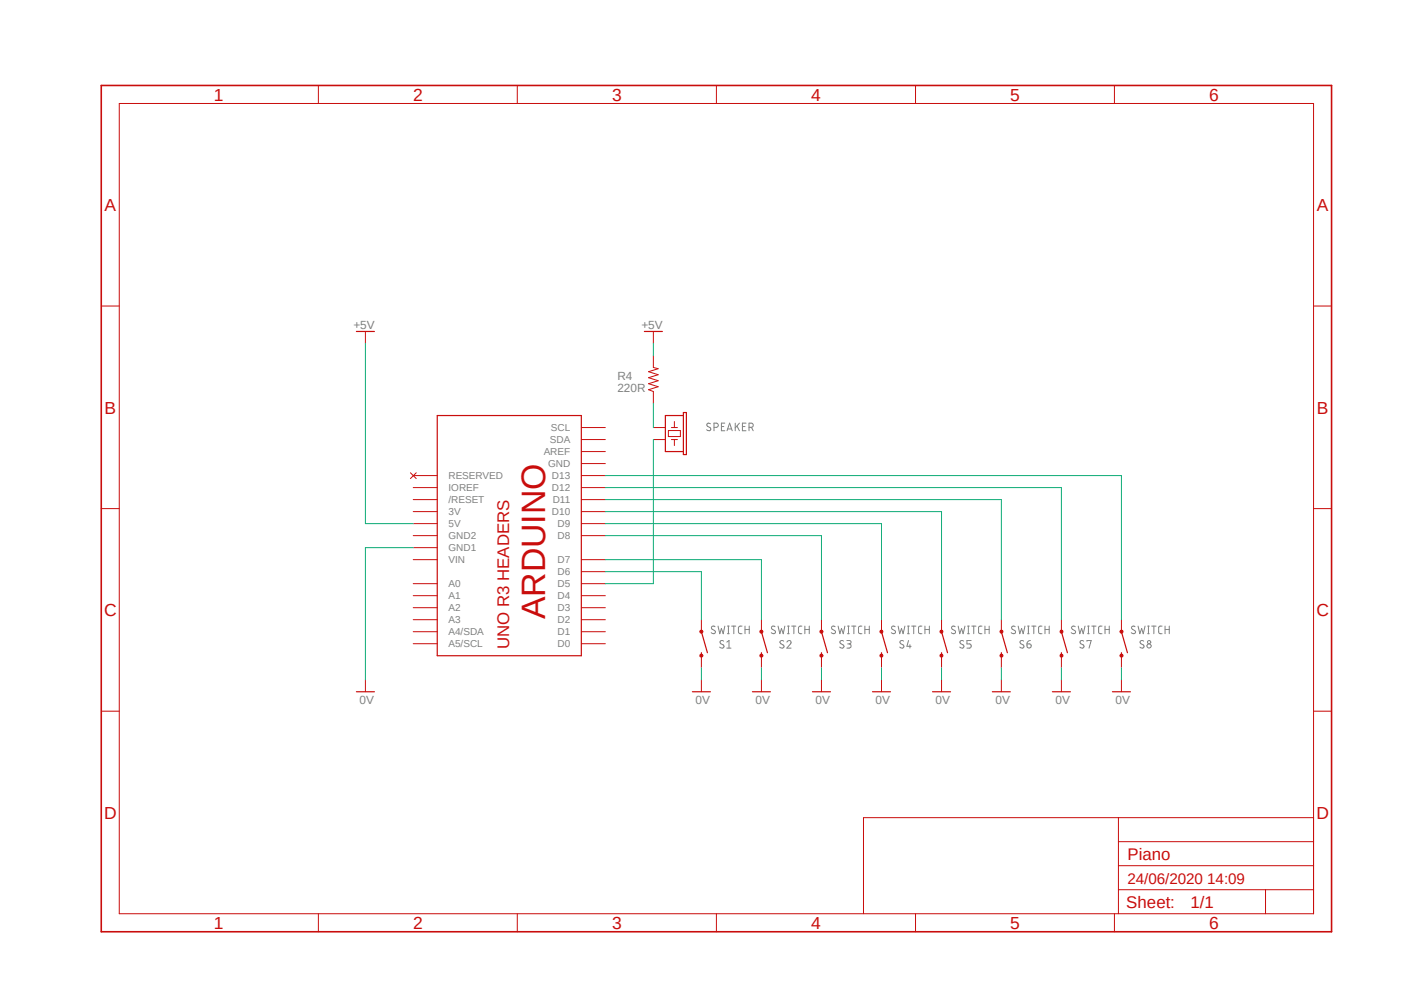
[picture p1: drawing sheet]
<svg xmlns="http://www.w3.org/2000/svg" width="297mm" height="210mm" viewBox="0 0 297 210" stroke-linecap="round" stroke-linejoin="round" font-family="sans-serif">
<path d="M20.9 17.7l261.2 179.9M282.1 17.7l-261.2 179.9" fill="none" stroke="#fff" stroke-width=".21"/>
<g fill="none" stroke="#808080" stroke-width=".21">
<path d="M150.3 89.6l-.6-.1a.38 .38 0 0 0 0 .7l.5 .2a.37 .37 0 0 1 .2 .4 .37 .37 0 0 1-.4 .3l-.5-.2M151 90.4h.5a.45 .45 0 0 0 .4-.4 .45 .45 0 0 0-.2-.5h-.7v1.6M152.6 90.2h.5M153.3 89.5h-.7v1.6h.7M153.8 91.1l.5-1.6 .6 1.6M153.9 90.7h.9M155.5 89.5v1.6M155.9 90.1l.5 1M156.4 89.5l-.9 1M157.1 90.2h.5M157.8 89.5h-.7v1.6h.7M158.5 90.4h.4a.45 .45 0 0 0 .4-.5 .45 .45 0 0 0-.4-.4h-.4v1.6"/>
<path d="M159 90.4l.3 .7M151.3 132.5l-.2-.1a.4 .4 0 0 0-.5 .2 .4 .4 0 0 0 .1 .5l.5 .2a.37 .37 0 0 1 .1 .4 .37 .37 0 0 1-.3 .3l-.5-.2M151.9 132.4l.4 1.6 .3-1.1 .4 1.1 .3-1.6M153.1 135.6l-.2-.1a.39 .39 0 0 0-.5 .1 .39 .39 0 0 0 .1 .5l.5 .3a.37 .37 0 0 1 .1 .4 .37 .37 0 0 1-.3 .3l-.6-.2M153.8 135.8l.4-.3v1.6M153.8 137.1h.8M153.9 134h.4M153.9 132.4h.4M154.1 132.4v1.6M154.8 132.4h.9M155.2 132.4v1.6M157 132.4l-.6 .1-.2 .3 .1 1.1 .7 .1"/>
<path d="M157.6 132.4v1.6M157.6 133.1h.9M158.5 132.4v1.6M164 132.5l-.5-.1a.34 .34 0 0 0-.3 .5l.7 .4a.37 .37 0 0 1 .1 .4 .37 .37 0 0 1-.3 .3l-.5-.2M164.6 132.4l.4 1.6 .3-1.1 .4 1.1 .3-1.6M165.8 135.6l-.4-.1a.34 .34 0 0 0-.3 .5l.7 .5v.4a.6 .6 0 0 1-.9 0M166.5 135.8a.45 .45 0 0 1 .6-.3 .45 .45 0 0 1 .1 .7l-.7 .9h.8M166.6 134h.4M166.6 132.4h.4M166.8 132.4v1.6M167.5 132.4h.9M167.9 132.4v1.6"/>
<path d="M169.6 132.4l-.5 .1-.2 .3 .1 1.1 .6 .1M170.3 133.1h.9M170.3 132.4v1.6M171.2 132.4v1.6M176.7 132.5l-.3-.1a.39 .39 0 0 0-.5 .2 .39 .39 0 0 0 .2 .5l.5 .2a.37 .37 0 0 1 .1 .4 .37 .37 0 0 1-.3 .3l-.5-.2M177.3 132.4l.4 1.6 .3-1.1 .4 1.1 .3-1.6M178.4 135.6l-.5-.1-.2 .3 .2 .3 .6 .4v.4a.55 .55 0 0 1-.9 0M179.2 135.5h.5a.36 .36 0 0 1 .3 .3 .36 .36 0 0 1-.3 .4h-.4M179.3 134h.4M179.3 132.4h.4M179.5 132.4v1.6M179.6 136.2h.2a.46 .46 0 0 1 .2 .5 .46 .46 0 0 1-.4 .4h-.4"/>
<path d="M180.2 132.4h.9M180.6 132.4v1.6M182.3 132.4l-.5 .1-.2 .3 .1 1.1 .6 .1M183 133.1h.9M183 132.4v1.6M183.9 132.4v1.6M189.4 132.5l-.3-.1a.39 .39 0 0 0-.5 .2 .39 .39 0 0 0 .2 .5l.5 .2a.37 .37 0 0 1 .1 .5 .37 .37 0 0 1-.3 .2l-.5-.2M190 132.4l.3 1.6 .4-1.1 .4 1.1 .3-1.6M191.1 135.6l-.1-.1a.4 .4 0 0 0-.6 .1 .4 .4 0 0 0 .1 .5l.6 .3a.37 .37 0 0 1 .1 .4 .37 .37 0 0 1-.3 .3l-.6-.2M192 134h.4M192 132.4h.4M192.2 132.4v1.6"/>
<path d="M192.2 135.5l-.3 1.2h.8M192.5 136.4v.7M192.9 132.4h.9M193.3 132.4v1.6M195 132.4l-.5 .1-.2 .3 .1 1.1 .6 .1M195.7 133.1h.9M195.7 132.4v1.6M196.6 132.4v1.6M202.1 132.5l-.3-.1a.39 .39 0 0 0-.5 .2 .39 .39 0 0 0 .2 .5l.5 .2a.37 .37 0 0 1 .1 .5 .37 .37 0 0 1-.3 .2l-.5-.2M202.7 132.4l.3 1.6 .4-1.1 .4 1.1 .3-1.6M203.8 135.6l-.1-.1a.4 .4 0 0 0-.6 .1 .4 .4 0 0 0 .1 .5l.6 .3a.37 .37 0 0 1 .1 .4 .37 .37 0 0 1-.3 .3l-.6-.2M204.7 134h.4"/>
<path d="M204.7 132.4h.4M204.9 132.4v1.6M205.4 135.5h-.8v.7h.7l.1 .3a.4 .4 0 0 1-.3 .6h-.5M205.6 132.4h.9M206 132.4v1.6M207.7 132.4l-.5 .1-.2 .3 .1 1.1 .6 .1M208.4 133.1h.9M208.4 132.4v1.6M209.3 132.4v1.6M214.8 132.5l-.3-.1a.39 .39 0 0 0-.5 .2 .39 .39 0 0 0 .2 .5l.5 .2a.37 .37 0 0 1 .1 .5 .37 .37 0 0 1-.3 .2l-.6-.2M215.4 132.4l.3 1.6 .4-1.1 .4 1.1 .3-1.6M216.5 135.6l-.1-.1a.4 .4 0 0 0-.6 .1 .4 .4 0 0 0 .1 .5l.6 .3a.37 .37 0 0 1 .1 .4 .37 .37 0 0 1-.3 .3l-.6-.2"/>
<path d="M217.3 136.2h.7a.46 .46 0 0 1-.1 .8 .46 .46 0 0 1-.6-.4zM217.4 134h.3M217.4 132.4h.3M217.6 132.4v1.6M218 135.5a.72 .72 0 0 0-.7 .7M218.3 132.4h.9M218.7 132.4v1.6M220.4 132.4l-.5 .1-.2 .3 .1 1.1 .6 .1M221.1 133.1h.9M221.1 132.4v1.6M222 132.4v1.6M227.5 132.5l-.5-.1a.34 .34 0 0 0-.3 .5l.8 .6v.4a.6 .6 0 0 1-.9-.1"/>
<path d="M228.1 132.4l.3 1.6 .4-1.1 .4 1.1 .3-1.6M229.2 135.6l-.2-.1a.39 .39 0 0 0-.5 .1 .39 .39 0 0 0 .1 .5l.6 .3a.37 .37 0 0 1 .1 .4 .37 .37 0 0 1-.3 .3l-.6-.2M230 135.6v-.1h.8l-.4 1.6M230.1 134h.3M230.1 132.4h.3M230.3 132.4v1.6M231 132.4h.9M231.4 132.4v1.6M233.1 132.4l-.5 .1-.2 .3 .1 1.1 .6 .1M233.8 133.1h.9M233.8 132.4v1.6M234.7 132.4v1.6"/>
<path d="M240.1 132.5h-.5l-.2 .3 .2 .3 .6 .4v.4a.55 .55 0 0 1-.9-.1M240.7 132.4l.4 1.6 .4-1.1 .4 1.1 .3-1.6M241.9 135.6l-.2-.1a.39 .39 0 0 0-.5 .1 .39 .39 0 0 0 .1 .5l.6 .3a.37 .37 0 0 1 .1 .4 .37 .37 0 0 1-.3 .3l-.6-.2M242.8 134h.3M242.8 132.4h.3M243 132.4v1.6M243.6 132.4h1M244.1 132.4v1.6M245.8 132.4l-.5 .1-.2 .3 .1 1.1 .6 .1M246.5 133.1h.9M246.5 132.4v1.6M247.4 132.4v1.6"/>
<circle cx="243.1" cy="136.6" r=".45"/>
<circle cx="243.1" cy="135.8" r=".35"/>
</g>
<g fill="none" stroke="#c90d0c" stroke-width=".21">
<path d="M67.4 18.1v3.8M109.4 18.1v3.8M151.6 18.1v3.8M193.7 18.1v3.8M235.8 18.1v3.8M25.2 21.9h252.7v171.4h-252.7zM21.4 64.7h3.8M77.3 70.1v2.5M277.9 64.7h3.8M86.8 100l1.3 1.2M88.1 100l-1.3 1.2M123 95.5h5.1"/>
<path d="M123 98h5.1M123 90.4h5.1M123 93h5.1M21.4 107.6h3.8M87.4 105.7h5.1M87.4 108.2h5.1M87.4 110.7h5.1M87.4 118.4h5.1M87.4 113.3h5.1M87.4 103.1h5.1M87.4 100.6h5.1M87.4 115.8h5.1"/>
<path d="M123 105.7h5.1M123 108.2h5.1M123 110.7h5.1M123 118.4h5.1M123 113.3h5.1M123 103.1h5.1M123 100.6h5.1M277.9 107.6h3.8M87.4 123.4h5.1M87.4 126h5.1M87.4 128.5h5.1M87.4 131.1h5.1"/>
<path d="M87.4 133.6h5.1M87.4 136.1h5.1M123 123.4h5.1M123 126h5.1M123 128.5h5.1M123 131.1h5.1M123 133.6h5.1M123 136.1h5.1M123 120.9h5.1M21.4 150.4h3.8M77.3 143.8v2.5M277.9 150.4h3.8"/>
<path d="M236.6 172.9v20.4M236.6 178h41.3M277.9 172.9h-95.2v20.4M67.4 193.3v3.8M109.4 193.3v3.8M151.6 193.3v3.8M193.7 193.3v3.8M235.8 193.3v3.8M236.6 188.2h41.3M236.6 183.1h41.3M267.7 188.2v5.1"/>
</g>
<path d="M21.4 18.1h260.3v179h-260.3z" fill="none" stroke="#c90d0c" stroke-width=".34"/>
<path d="M75.4 70.1h3.8M92.5 87.9h30.5v50.8h-30.5zM148.4 138v.7M148.4 133.6l1.2 4.4M75.4 146.3h3.8" fill="none" stroke="#c90d0c" stroke-width=".25"/>
<path d="M148.1 133.4h.5l.1 .2-.1 .2-.2 .1-.3-.1z" fill-rule="evenodd" fill="#c90d0c"/>
<path d="M148.1 133.4h.5l.1 .2-.1 .2-.2 .1-.3-.1z" fill="none" stroke="#c90d0c" stroke-width=".21"/>
<path d="M148.1 138.4h.5l.1 .3-.1 .2h-.5z" fill-rule="evenodd" fill="#c90d0c"/>
<g fill="none" stroke="#c90d0c" stroke-width=".21">
<path d="M138.2 70.1v2.5M138.2 75.2v2.5l1 .3-2 .6 2 .6-2 .7 2 .6-2 .7 2 .6-2 .6 1 .4v2.5M138.2 90.4h2.6M138.2 93h2.6M141.4 91.1h2.5v1.2h-2.5zM142 90.4h1.3M142 93h1.3M142.7 89.2v1.2M142.7 93v1.2M148.1 138.4h.5l.1 .3-.1 .2h-.5zM148.4 131.1v2.5M148.4 138.7v2.5"/>
<path d="M148.4 143.8v2.5"/>
</g>
<path d="M136.3 70.1h3.8M144.6 87.9h-3.8v7.6h3.8M144.6 87.2h.6v8.9h-.6zM161.1 138v.7M161.1 133.6l1.2 4.4M146.5 146.3h3.8" fill="none" stroke="#c90d0c" stroke-width=".25"/>
<path d="M160.8 133.4h.5l.1 .2-.1 .2-.2 .1-.3-.1z" fill-rule="evenodd" fill="#c90d0c"/>
<path d="M160.8 133.4h.5l.1 .2-.1 .2-.2 .1-.3-.1z" fill="none" stroke="#c90d0c" stroke-width=".21"/>
<path d="M160.8 138.4h.5l.1 .3-.1 .2h-.5z" fill-rule="evenodd" fill="#c90d0c"/>
<path d="M160.8 138.4h.5l.1 .3-.1 .2h-.5zM161.1 131.1v2.5M161.1 138.7v2.5M161.1 143.8v2.5" fill="none" stroke="#c90d0c" stroke-width=".21"/>
<path d="M173.8 138v.7M173.8 133.6l1.2 4.4M159.2 146.3h3.8" fill="none" stroke="#c90d0c" stroke-width=".25"/>
<path d="M173.5 133.4h.5l.1 .2-.1 .2-.2 .1-.3-.1z" fill-rule="evenodd" fill="#c90d0c"/>
<path d="M173.5 133.4h.5l.1 .2-.1 .2-.2 .1-.3-.1z" fill="none" stroke="#c90d0c" stroke-width=".21"/>
<path d="M173.5 138.4h.5l.1 .3-.1 .2h-.5z" fill-rule="evenodd" fill="#c90d0c"/>
<path d="M173.5 138.4h.5l.1 .3-.1 .2h-.5zM173.8 131.1v2.5M173.8 138.7v2.5M173.8 143.8v2.5" fill="none" stroke="#c90d0c" stroke-width=".21"/>
<path d="M186.5 138v.7M186.5 133.6l1.2 4.4M171.9 146.3h3.8" fill="none" stroke="#c90d0c" stroke-width=".25"/>
<path d="M186.2 133.4h.5v.4l-.2 .1-.3-.1z" fill-rule="evenodd" fill="#c90d0c"/>
<path d="M186.2 133.4h.5v.4l-.2 .1-.3-.1z" fill="none" stroke="#c90d0c" stroke-width=".21"/>
<path d="M186.2 138.4h.5v.5h-.5z" fill-rule="evenodd" fill="#c90d0c"/>
<path d="M186.2 138.4h.5v.5h-.5zM186.5 131.1v2.5M186.5 138.7v2.5M186.5 143.8v2.5" fill="none" stroke="#c90d0c" stroke-width=".21"/>
<path d="M199.2 138v.7M199.2 133.6l1.2 4.4M184.6 146.3h3.8" fill="none" stroke="#c90d0c" stroke-width=".25"/>
<path d="M198.9 133.4h.5v.4l-.2 .1-.3-.1z" fill-rule="evenodd" fill="#c90d0c"/>
<path d="M198.9 133.4h.5v.4l-.2 .1-.3-.1z" fill="none" stroke="#c90d0c" stroke-width=".21"/>
<path d="M198.9 138.4h.5v.5h-.5z" fill-rule="evenodd" fill="#c90d0c"/>
<path d="M198.9 138.4h.5v.5h-.5zM199.2 131.1v2.5M199.2 138.7v2.5M199.2 143.8v2.5" fill="none" stroke="#c90d0c" stroke-width=".21"/>
<path d="M211.8 138v.7M211.8 133.6l1.3 4.4M197.3 146.3h3.8" fill="none" stroke="#c90d0c" stroke-width=".25"/>
<path d="M211.6 133.4h.5v.4l-.3 .1-.2-.1z" fill-rule="evenodd" fill="#c90d0c"/>
<path d="M211.6 133.4h.5v.4l-.3 .1-.2-.1z" fill="none" stroke="#c90d0c" stroke-width=".21"/>
<path d="M211.6 138.4h.5v.5h-.5z" fill-rule="evenodd" fill="#c90d0c"/>
<path d="M211.6 138.4h.5v.5h-.5zM211.8 131.1v2.5M211.8 138.7v2.5M211.8 143.8v2.5" fill="none" stroke="#c90d0c" stroke-width=".21"/>
<path d="M224.5 138v.7M224.5 133.6l1.3 4.4M209.9 146.3h3.8" fill="none" stroke="#c90d0c" stroke-width=".25"/>
<path d="M224.3 133.4h.5v.4l-.3 .1-.2-.1z" fill-rule="evenodd" fill="#c90d0c"/>
<path d="M224.3 133.4h.5v.4l-.3 .1-.2-.1z" fill="none" stroke="#c90d0c" stroke-width=".21"/>
<path d="M224.3 138.4h.5v.5h-.5z" fill-rule="evenodd" fill="#c90d0c"/>
<path d="M224.3 138.4h.5v.5h-.5zM224.5 131.1v2.5M224.5 138.7v2.5M224.5 143.8v2.5" fill="none" stroke="#c90d0c" stroke-width=".21"/>
<path d="M237.2 138v.7M237.2 133.6l1.3 4.4M222.6 146.3h3.8" fill="none" stroke="#c90d0c" stroke-width=".25"/>
<path d="M237 133.4h.5v.4l-.3 .1-.2-.1-.1-.2z" fill-rule="evenodd" fill="#c90d0c"/>
<path d="M237 133.4h.5v.4l-.3 .1-.2-.1-.1-.2z" fill="none" stroke="#c90d0c" stroke-width=".21"/>
<path d="M237 138.4h.5v.5h-.5l-.1-.2z" fill-rule="evenodd" fill="#c90d0c"/>
<path d="M237 138.4h.5v.5h-.5l-.1-.2zM237.2 131.1v2.5M237.2 138.7v2.5M237.2 143.8v2.5" fill="none" stroke="#c90d0c" stroke-width=".21"/>
<path d="M235.3 146.3h3.8" fill="none" stroke="#c90d0c" stroke-width=".25"/>
<g fill="none" stroke="#0dab76" stroke-width=".21">
<path d="M77.3 72.6v38.1h10.1M138.2 72.6v2.6M138.2 85.3v5.1M138.2 93v30.4h-10.1M87.4 115.8h-10.1v28M128.1 110.7h58.4v20.4M128.1 118.4h33v12.7M128.1 113.3h45.7v17.8M128.1 108.2h71.1v22.9M128.1 105.7h83.7v25.4M128.1 103.1h96.4v28M128.1 100.6h109.1v30.5"/>
<path d="M128.1 120.9h20.3v10.2M148.4 141.2v2.6M161.1 141.2v2.6M173.8 141.2v2.6M186.5 141.2v2.6M199.2 141.2v2.6M211.8 141.2v2.6M224.5 141.2v2.6M237.2 141.2v2.6"/>
</g>
<text font-size="7.2" fill="#c90d0c" x="115.4" y="131" transform="rotate(-90 115.4 131)">ARDUINO</text>
<g font-size="3.7" fill="#c90d0c">
<text x="45.3" y="21.3">1</text>
<text x="87.4" y="21.3">2</text>
<text x="129.5" y="21.3">3</text>
<text x="171.6" y="21.3">4</text>
<text x="213.7" y="21.3">5</text>
<text x="255.8" y="21.3">6</text>
<text x="22.1" y="44.6">A</text>
<text x="278.6" y="44.6">A</text>
<text x="22.1" y="87.5">B</text>
<text x="278.6" y="87.5">B</text>
<text x="22" y="130.3">C</text>
<text x="278.5" y="130.3">C</text>
<text x="22" y="173.1">D</text>
<text x="278.5" y="173.1">D</text>
<text x="45.3" y="196.5">1</text>
<text x="87.4" y="196.5">2</text>
<text x="129.5" y="196.5">3</text>
<text x="171.6" y="196.5">4</text>
<text x="213.7" y="196.5">5</text>
<text x="255.8" y="196.5">6</text>
</g>
<g font-size="3.6" fill="#c90d0c">
<text x="107.7" y="137.3" transform="rotate(-90 107.7 137.3)">UNO R3 HEADERS</text>
<text x="238.5" y="181.8">Piano</text>
<text x="251.8" y="192">1/1</text>
<text x="238.3" y="192.1">Sheet:</text>
</g>
<text font-size="3.2" fill="#c90d0c" x="238.5" y="186.9">24/06/2020 14:09</text>
<g font-size="2.5" fill="#808080">
<text x="74.8" y="69.5">+5V</text>
<text x="135.7" y="69.5">+5V</text>
<text x="130.6" y="82.8">220R</text>
<text x="130.6" y="80.3">R4</text>
<text x="76" y="148.8">0V</text>
<text x="147.1" y="148.8">0V</text>
<text x="159.8" y="148.8">0V</text>
<text x="172.5" y="148.8">0V</text>
<text x="185.2" y="148.8">0V</text>
<text x="197.9" y="148.8">0V</text>
<text x="210.6" y="148.8">0V</text>
<text x="223.3" y="148.8">0V</text>
<text x="236" y="148.8">0V</text>
</g>
<g font-size="2.1" fill="#808080">
<text x="116.3" y="93.7">SDA</text>
<text x="116.5" y="91.2">SCL</text>
<text x="94.9" y="101.3">RESERVED</text>
<text x="115" y="96.3">AREF</text>
<text x="116" y="98.8">GND</text>
<text x="116.8" y="101.3">D13</text>
<text x="94.9" y="106.4">/RESET</text>
<text x="94.9" y="103.9">IOREF</text>
<text x="116.8" y="103.9">D12</text>
<text x="116.9" y="106.4">D11</text>
<text x="94.9" y="109">3V</text>
<text x="94.9" y="111.5">5V</text>
<text x="116.8" y="109">D10</text>
<text x="117.9" y="111.5">D9</text>
<text x="94.9" y="116.6">GND1</text>
<text x="94.9" y="114">GND2</text>
<text x="94.9" y="119.1">VIN</text>
<text x="117.9" y="119.1">D7</text>
<text x="117.9" y="114">D8</text>
<text x="94.9" y="124.2">A0</text>
<text x="117.9" y="124.2">D5</text>
<text x="117.9" y="121.7">D6</text>
<text x="94.9" y="126.7">A1</text>
<text x="94.9" y="129.3">A2</text>
<text x="94.9" y="131.8">A3</text>
<text x="117.9" y="131.8">D2</text>
<text x="117.9" y="129.3">D3</text>
<text x="117.9" y="126.7">D4</text>
<text x="94.9" y="134.4">A4/SDA</text>
<text x="94.9" y="136.9">A5/SCL</text>
<text x="117.9" y="136.9">D0</text>
<text x="117.9" y="134.4">D1</text>
</g>
</svg>
